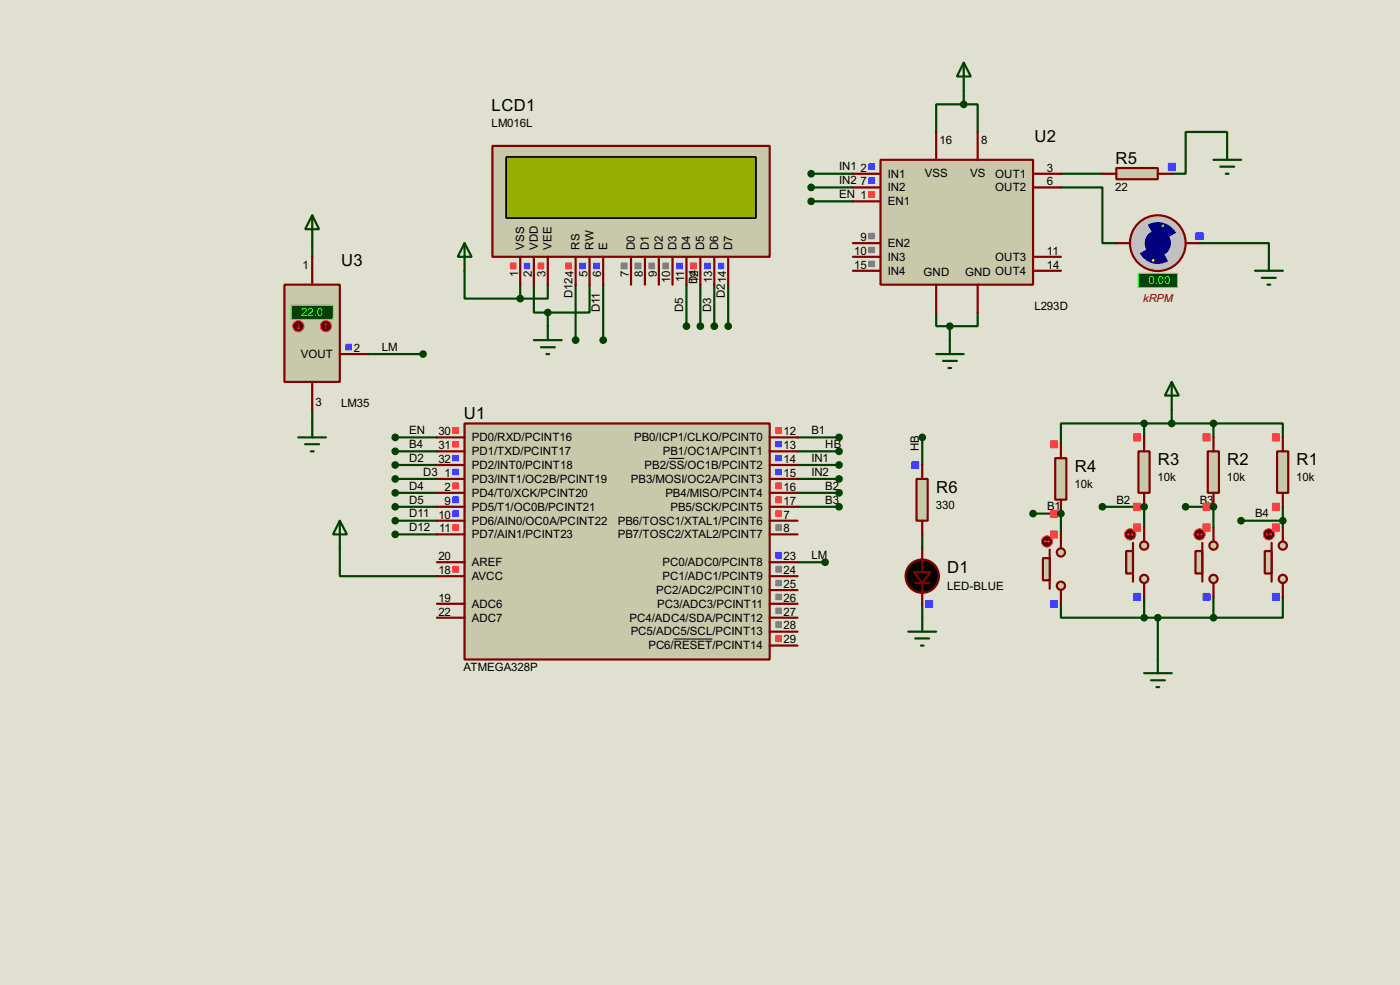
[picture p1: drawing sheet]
<svg xmlns="http://www.w3.org/2000/svg" width="256mm" height="180mm" viewBox="0 0 256 180" stroke-linecap="round" stroke-linejoin="round" font-family="sans-serif">
<path d="M0 0h256.5v180.3h-256.5z" fill="#e0e0d0"/>
<g fill="none" stroke="#004000" stroke-width=".4">
<path d="M176.6 19.1h-5.1v5.1M176.6 19.1h2.5v5.1M176.6 16.6v2.5M194.4 31.8h7.6M224.8 26.7v-2.5h-7.6v7.6h-2.5M85.1 49.6v5.1h10.2M95.3 52.1v2.6M97.8 52.1v5.1h2.6M100.4 52.1v2.6h-5.1M100.4 57.2v2.5M105.5 52.1v10.2M108 52.1v5.1h-7.6"/>
<path d="M110.5 52.1v10.2M125.8 52.1v7.6M128.3 52.1v7.6M130.9 52.1v7.6M133.4 52.1v7.6M171.5 57.2v2.5h2.5M174 59.7v2.6M179.1 57.2v2.5h-5.1M209.6 77.5h-15.2v3.8M209.6 77.5v2.6M209.6 77.5h12.7M214.7 75v2.5"/>
<path d="M222.3 77.5h12.7v2.6M222.3 77.5v2.6M72.4 85.1h7.7M72.4 87.7h7.7M72.4 90.2h7.7M72.4 92.8h7.7M72.4 95.3h7.7M72.4 97.8h7.7M146.1 80.1h7.6M194.4 94v3.8M62.3 100.4v5.1h17.8M194.4 110.5v2.6h15.2"/>
<path d="M209.6 109.3v3.8M209.6 113.1h12.7M212.1 113.1v7.6M222.3 109.3v3.8M235 109.3v3.8h-12.7"/>
</g>
<circle cx="194.4" cy="94" r=".2" fill="#004000"/>
<path d="M146.1 90.2h7.6M189.3 94h5.1" fill="none" stroke="#004000" stroke-width=".4"/>
<circle cx="209.6" cy="92.8" r=".2" fill="#004000"/>
<path d="M146.1 92.8h7.6M202 92.8h7.6v3.8" fill="none" stroke="#004000" stroke-width=".4"/>
<circle cx="222.3" cy="92.8" r=".2" fill="#004000"/>
<g fill="none" stroke="#004000" stroke-width=".4">
<path d="M148.6 31.8h7.7M148.6 34.3h7.7M148.6 36.9h7.7M194.4 34.3h7.6v10.2h2.5M57.2 44.5v2.5M219.8 44.5h12.7v2.5M57.2 75v2.5M67.4 64.8h10.1M72.4 82.6h7.7M72.4 80.1h7.7M146.1 82.6h7.6M146.1 85.1h7.6"/>
<path d="M146.1 87.7h7.6M169 80.1v5M169 97.8v2.6M217.2 92.8h5.1v3.8M227.4 95.3h7.6M235 92.8v3.8M146.1 102.9h5.1M169 110.5v2.6"/>
</g>
<path d="M85.1 77.5h55.9v43.2h-55.9z" fill="#c8c8aa" stroke="#800000" stroke-width=".4"/>
<g fill="none" stroke="#800000" stroke-width=".4">
<path d="M80.1 80.1h5M80.1 82.6h5M80.1 87.7h5M80.1 85.1h5M80.1 95.3h5M80.1 92.8h5M80.1 90.2h5M80.1 97.8h5M141 80.1h5.1M141 82.6h5.1M141 87.7h5.1M141 85.1h5.1"/>
<path d="M141 95.3h5.1M141 92.8h5.1M141 90.2h5.1M141 97.8h5.1M80.1 113.1h5M80.1 110.5h5M80.1 105.5h5M80.1 102.9h5M141 118.2h5.1M141 115.6h5.1M141 113.1h5.1M141 110.5h5.1"/>
<path d="M141 108h5.1M141 105.5h5.1M141 102.9h5.1"/>
</g>
<path d="M122.6 83.9h2.8M123.4 117h7.1" fill="none" stroke="#000" stroke-width=".18"/>
<g fill="none" stroke="#ff4040" stroke-width=".18">
<path d="M83 78.3h1M83 78.4h1M83 78.5h1M83 78.6h1M83 78.7h1M83 78.8h1M83 78.9h1M83 79h1M83 79.1h1M83 79.2h1M83 79.3h1M142.2 78.3h1"/>
<path d="M142.2 78.4h1M142.2 78.5h1M142.2 78.6h1M142.2 78.7h1M142.2 78.8h1M142.2 78.9h1M142.2 79h1M142.2 79.1h1M142.2 79.2h1M142.2 79.3h1M83 88.4h1M83 88.5h1"/>
<path d="M83 88.6h1M83 88.7h1M83 88.8h1M83 88.9h1M83 89h1M83 89.1h1M83 89.2h1M83 89.3h1M83 89.4h1M83 89.5h1M83 80.8h1M83 80.9h1"/>
<path d="M83 81h1M83 81.1h1M83 81.2h1M83 81.3h1M83 81.4h1M83 81.5h1M83 81.6h1M83 81.7h1M83 81.8h1M83 96.1h1M83 96.2h1M83 96.3h1"/>
<path d="M83 96.4h1M83 96.5h1M83 96.6h1M83 96.7h1M83 96.8h1M83 96.9h1M83 97h1M83 97.1h1M142.2 88.4h1M142.2 88.5h1M142.2 88.6h1M142.2 88.7h1"/>
<path d="M142.2 88.8h1M142.2 88.9h1M142.2 89h1M142.2 89.1h1M142.2 89.2h1M142.2 89.3h1M142.2 89.4h1M142.2 89.5h1M142.2 91h1M142.2 91.1h1M142.2 91.2h1M142.2 91.3h1"/>
<path d="M142.2 91.4h1M142.2 91.5h1M142.2 91.6h1M142.2 91.7h1M142.2 91.8h1M142.2 91.9h1M142.2 92h1M142.2 93.5h1M142.2 93.6h1M142.2 93.7h1M142.2 93.8h1M142.2 93.9h1"/>
<path d="M142.2 94h1M142.2 94.1h1M142.2 94.2h1M142.2 94.3h1M142.2 94.4h1M142.2 94.5h1M83 103.7h1M83 103.8h1M83 103.9h1M83 104h1M83 104.1h1M83 104.2h1"/>
<path d="M83 104.3h1M83 104.4h1M83 104.5h1M83 104.6h1M83 104.7h1M142.2 116.4h1M142.2 116.5h1M142.2 116.6h1M142.2 116.7h1M142.2 116.8h1M142.2 116.9h1M142.2 117h1"/>
<path d="M142.2 117.1h1M142.2 117.2h1M142.2 117.3h1M142.2 117.4h1"/>
</g>
<g fill="none" stroke="#4040ff" stroke-width=".18">
<path d="M83 85.9h1M83 86h1M83 86.1h1M83 86.2h1M83 86.3h1M83 86.4h1M83 86.5h1M83 86.6h1M83 86.7h1M83 86.8h1M83 86.9h1M83 83.4h1"/>
<path d="M83 83.5h1M83 83.6h1M83 83.7h1M83 83.8h1M83 83.9h1M83 84h1M83 84.1h1M83 84.2h1M83 84.3h1M83 84.4h1M83 93.5h1M83 93.6h1"/>
<path d="M83 93.7h1M83 93.8h1M83 93.9h1M83 94h1M83 94.1h1M83 94.2h1M83 94.3h1M83 94.4h1M83 94.5h1M83 91h1M83 91.1h1M83 91.2h1"/>
<path d="M83 91.3h1M83 91.4h1M83 91.5h1M83 91.6h1M83 91.7h1M83 91.8h1M83 91.9h1M83 92h1M142.2 80.8h1M142.2 80.9h1M142.2 81h1M142.2 81.1h1"/>
<path d="M142.2 81.2h1M142.2 81.3h1M142.2 81.4h1M142.2 81.5h1M142.2 81.6h1M142.2 81.7h1M142.2 81.8h1M142.2 85.9h1M142.2 86h1M142.2 86.1h1M142.2 86.2h1M142.2 86.3h1"/>
<path d="M142.2 86.4h1M142.2 86.5h1M142.2 86.6h1M142.2 86.7h1M142.2 86.8h1M142.2 86.9h1M142.2 83.4h1M142.2 83.5h1M142.2 83.6h1M142.2 83.7h1M142.2 83.8h1M142.2 83.9h1"/>
<path d="M142.2 84h1M142.2 84.1h1M142.2 84.2h1M142.2 84.3h1M142.2 84.4h1M142.2 101.1h1M142.2 101.2h1M142.2 101.3h1M142.2 101.4h1M142.2 101.5h1M142.2 101.6h1M142.2 101.7h1"/>
<path d="M142.2 101.8h1M142.2 101.9h1M142.2 102h1M142.2 102.1h1M142.2 102.2h1"/>
</g>
<g fill="none" stroke="#808080" stroke-width=".18">
<path d="M142.2 96.1h1M142.2 96.2h1M142.2 96.3h1M142.2 96.4h1M142.2 96.5h1M142.2 96.6h1M142.2 96.7h1M142.2 96.8h1M142.2 96.9h1M142.2 97h1M142.2 97.1h1M142.2 113.8h1"/>
<path d="M142.2 113.9h1M142.2 114h1M142.2 114.1h1M142.2 114.2h1M142.2 114.3h1M142.2 114.4h1M142.2 114.5h1M142.2 114.6h1M142.2 114.7h1M142.2 114.8h1M142.2 114.9h1M142.2 111.3h1"/>
<path d="M142.2 111.4h1M142.2 111.5h1M142.2 111.6h1M142.2 111.7h1M142.2 111.8h1M142.2 111.9h1M142.2 112h1M142.2 112.1h1M142.2 112.2h1M142.2 112.3h1M142.2 108.8h1M142.2 108.9h1"/>
<path d="M142.2 109h1M142.2 109.1h1M142.2 109.2h1M142.2 109.3h1M142.2 109.4h1M142.2 109.5h1M142.2 109.6h1M142.2 109.7h1M142.2 109.8h1M142.2 106.2h1M142.2 106.3h1M142.2 106.4h1"/>
<path d="M142.2 106.5h1M142.2 106.6h1M142.2 106.7h1M142.2 106.8h1M142.2 106.9h1M142.2 107h1M142.2 107.1h1M142.2 107.2h1M142.2 103.7h1M142.2 103.8h1M142.2 103.9h1M142.2 104h1"/>
<path d="M142.2 104.1h1M142.2 104.2h1M142.2 104.3h1M142.2 104.4h1M142.2 104.5h1M142.2 104.6h1M142.2 104.7h1"/>
</g>
<path d="M90.2 26.7h50.8v20.3h-50.8z" fill="#c8c8aa" stroke="#800000" stroke-width=".4"/>
<path d="M92.8 28.8h45.7v11.1h-45.7z" fill="#324600" stroke="#000" stroke-width=".25"/>
<path d="M92.8 28.8h45.7v11.1h-45.7z" fill="#96af00" stroke="#000" stroke-width=".25"/>
<g fill="none" stroke="#800000" stroke-width=".4">
<path d="M95.3 47v5.1M97.8 47v5.1M100.4 47v5.1M105.5 47v5.1M108 47v5.1M110.5 47v5.1M115.6 47v5.1M118.2 47v5.1M120.7 47v5.1M123.2 47v5.1M125.8 47v5.1M128.3 47v5.1"/>
<path d="M130.9 47v5.1M133.4 47v5.1"/>
</g>
<g fill="none" stroke="#4040ff" stroke-width=".18">
<path d="M96.1 48.2h1M96.1 48.3h1M96.1 48.4h1M96.1 48.5h1M96.1 48.6h1M96.1 48.7h1M96.1 48.8h1M96.1 48.9h1M96.1 49h1M96.1 49.1h1M96.1 49.2h1M106.2 48.2h1"/>
<path d="M106.2 48.3h1M106.2 48.4h1M106.2 48.5h1M106.2 48.6h1M106.2 48.7h1M106.2 48.8h1M106.2 48.9h1M106.2 49h1M106.2 49.1h1M106.2 49.2h1M108.8 48.2h1M108.8 48.3h1"/>
<path d="M108.8 48.4h1M108.8 48.5h1M108.8 48.6h1M108.8 48.7h1M108.8 48.8h1M108.8 48.9h1M108.8 49h1M108.8 49.1h1M108.8 49.2h1M124 48.2h1M124 48.3h1M124 48.4h1"/>
<path d="M124 48.5h1M124 48.6h1M124 48.7h1M124 48.8h1M124 48.9h1M124 49h1M124 49.1h1M124 49.2h1M129.1 48.2h1M129.1 48.3h1M129.1 48.4h1M129.1 48.5h1"/>
<path d="M129.1 48.6h1M129.1 48.7h1M129.1 48.8h1M129.1 48.9h1M129.1 49h1M129.1 49.1h1M129.1 49.2h1M131.6 48.2h1M131.6 48.3h1M131.6 48.4h1M131.6 48.5h1M131.6 48.6h1"/>
<path d="M131.6 48.7h1M131.6 48.8h1M131.6 48.9h1M131.6 49h1M131.6 49.1h1M131.6 49.2h1"/>
</g>
<g fill="none" stroke="#ff4040" stroke-width=".18">
<path d="M93.5 48.2h1M93.5 48.3h1M93.5 48.4h1M93.5 48.5h1M93.5 48.6h1M93.5 48.7h1M93.5 48.8h1M93.5 48.9h1M93.5 49h1M93.5 49.1h1M93.5 49.2h1M98.6 48.2h1"/>
<path d="M98.6 48.3h1M98.6 48.4h1M98.6 48.5h1M98.6 48.6h1M98.6 48.7h1M98.6 48.8h1M98.6 48.9h1M98.6 49h1M98.6 49.1h1M98.6 49.2h1M103.7 48.2h1M103.7 48.3h1"/>
<path d="M103.7 48.4h1M103.7 48.5h1M103.7 48.6h1M103.7 48.7h1M103.7 48.8h1M103.7 48.9h1M103.7 49h1M103.7 49.1h1M103.7 49.2h1M126.5 48.2h1.1M126.5 48.3h1.1M126.5 48.4h1.1"/>
<path d="M126.5 48.5h1.1M126.5 48.6h1.1M126.5 48.7h1.1M126.5 48.8h1.1M126.5 48.9h1.1M126.5 49h1.1M126.5 49.1h1.1M126.5 49.2h1.1"/>
</g>
<g fill="none" stroke="#808080" stroke-width=".18">
<path d="M113.8 48.2h1.1M113.8 48.3h1.1M113.8 48.4h1.1M113.8 48.5h1.1M113.8 48.6h1.1M113.8 48.7h1.1M113.8 48.8h1.1M113.8 48.9h1.1M113.8 49h1.1M113.8 49.1h1.1M113.8 49.2h1.1M116.4 48.2h1"/>
<path d="M116.4 48.3h1M116.4 48.4h1M116.4 48.5h1M116.4 48.6h1M116.4 48.7h1M116.4 48.8h1M116.4 48.9h1M116.4 49h1M116.4 49.1h1M116.4 49.2h1M118.9 48.2h1M118.9 48.3h1"/>
<path d="M118.9 48.4h1M118.9 48.5h1M118.9 48.6h1M118.9 48.7h1M118.9 48.8h1M118.9 48.9h1M118.9 49h1M118.9 49.1h1M118.9 49.2h1M121.5 48.2h1M121.5 48.3h1M121.5 48.4h1"/>
<path d="M121.5 48.5h1M121.5 48.6h1M121.5 48.7h1M121.5 48.8h1M121.5 48.9h1M121.5 49h1M121.5 49.1h1M121.5 49.2h1"/>
</g>
<path d="M161.3 29.3h28v22.8h-28z" fill="#c8c8aa" stroke="#800000" stroke-width=".4"/>
<g fill="none" stroke="#800000" stroke-width=".4">
<path d="M156.3 31.8h5M156.3 34.3h5M156.3 36.9h5M171.5 24.2v5.1M179.1 24.2v5.1M189.3 31.8h5.1M189.3 34.3h5.1M156.3 47h5M156.3 49.6h5M156.3 44.5h5M171.5 52.1v5.1M179.1 52.1v5.1"/>
<path d="M189.3 47h5.1M189.3 49.6h5.1"/>
</g>
<g fill="none" stroke="#4040ff" stroke-width=".18">
<path d="M159.2 30h1M159.2 30.1h1M159.2 30.2h1M159.2 30.3h1M159.2 30.4h1M159.2 30.5h1M159.2 30.6h1M159.2 30.7h1M159.2 30.8h1M159.2 30.9h1M159.2 31h1M159.2 32.6h1"/>
<path d="M159.2 32.7h1M159.2 32.8h1M159.2 32.9h1M159.2 33h1M159.2 33.1h1M159.2 33.2h1M159.2 33.3h1M159.2 33.4h1M159.2 33.5h1M159.2 33.6h1"/>
</g>
<g fill="none" stroke="#808080" stroke-width=".18">
<path d="M159.2 45.3h1M159.2 45.4h1M159.2 45.5h1M159.2 45.6h1M159.2 45.7h1M159.2 45.8h1M159.2 45.9h1M159.2 46h1M159.2 46.1h1M159.2 46.2h1M159.2 46.3h1M159.2 47.8h1"/>
<path d="M159.2 47.9h1M159.2 48h1M159.2 48.1h1M159.2 48.2h1M159.2 48.3h1M159.2 48.4h1M159.2 48.5h1M159.2 48.6h1M159.2 48.7h1M159.2 48.8h1M159.2 42.7h1M159.2 42.8h1"/>
<path d="M159.2 42.9h1M159.2 43h1M159.2 43.1h1M159.2 43.2h1M159.2 43.3h1M159.2 43.4h1M159.2 43.5h1M159.2 43.6h1M159.2 43.7h1"/>
</g>
<path d="M159.2 35.1h1M159.2 35.2h1M159.2 35.3h1M159.2 35.4h1M159.2 35.5h1M159.2 35.6h1M159.2 35.7h1M159.2 35.8h1M159.2 35.9h1M159.2 36h1M159.2 36.1h1" fill="none" stroke="#ff4040" stroke-width=".18"/>
<g fill="#c8c8aa" stroke="#800000" stroke-width=".4">
<circle cx="209.6" cy="99.9" r=".75"/>
<circle cx="209.6" cy="106" r=".75"/>
</g>
<path d="M207.6 99.4v7.1" fill="none" stroke="#800000" stroke-width=".4"/>
<path d="M206.3 100.9h1.3v4.1h-1.3z" fill="#c8c8aa" stroke="#800000" stroke-width=".4"/>
<path d="M209.6 96.6v2.5M209.6 106.7v2.6" fill="none" stroke="#800000" stroke-width=".4"/>
<circle cx="207" cy="97.8" r="1" fill="#400000" stroke="#f00" stroke-width=".2"/>
<path d="M206.6 97.8h1M206.6 97.8l.2 .3M206.8 97.6l-.2 .2M207.3 97.6l.3 .2M207.6 97.8l-.3 .3" fill="none" stroke="#f00" stroke-width=".2"/>
<g fill="none" stroke="#4040ff" stroke-width=".18">
<path d="M207.7 108.6h1.3M207.7 108.7h1.3M207.7 108.8h1.3M207.7 108.9h1.3M207.7 109h1.3M207.7 109.1h1.3M207.7 109.2h1.3M207.7 109.3h1.3M207.7 109.4h1.3M207.7 109.5h1.3M207.7 109.6h1.3M207.7 109.7h1.3"/>
<path d="M207.7 109.8h1.3M207.7 109.9h1.3"/>
</g>
<g fill="none" stroke="#ff4040" stroke-width=".18">
<path d="M207.7 95.9h1.3M207.7 96h1.3M207.7 96.1h1.3M207.7 96.2h1.3M207.7 96.3h1.3M207.7 96.4h1.3M207.7 96.5h1.3M207.7 96.6h1.3M207.7 96.7h1.3M207.7 96.8h1.3M207.7 96.9h1.3M207.7 97h1.3"/>
<path d="M207.7 97.1h1.3M207.7 97.2h1.3"/>
</g>
<g fill="#c8c8aa" stroke="#800000" stroke-width=".4">
<circle cx="194.3" cy="101.1" r=".75"/>
<circle cx="194.3" cy="107.2" r=".75"/>
</g>
<path d="M192.3 100.6v7.2" fill="none" stroke="#800000" stroke-width=".4"/>
<path d="M191.1 102.2h1.2v4h-1.2z" fill="#c8c8aa" stroke="#800000" stroke-width=".4"/>
<path d="M194.4 97.8v2.6M194.4 108v2.5" fill="none" stroke="#800000" stroke-width=".4"/>
<circle cx="191.8" cy="99.1" r="1" fill="#400000" stroke="#f00" stroke-width=".2"/>
<path d="M191.3 99.1h1M191.3 99.1l.3 .3M191.6 98.9l-.3 .2M192.1 98.9l.2 .2M192.3 99.1l-.2 .3" fill="none" stroke="#f00" stroke-width=".2"/>
<g fill="none" stroke="#4040ff" stroke-width=".18">
<path d="M192.5 109.9h1.2M192.5 110h1.2M192.5 110.1h1.2M192.5 110.2h1.2M192.5 110.3h1.2M192.5 110.4h1.2M192.5 110.5h1.2M192.5 110.6h1.2M192.5 110.7h1.2M192.5 110.8h1.2M192.5 110.9h1.2M192.5 111h1.2"/>
<path d="M192.5 111.1h1.2M192.5 111.2h1.2"/>
</g>
<g fill="none" stroke="#ff4040" stroke-width=".18">
<path d="M192.5 97.2h1.2M192.5 97.3h1.2M192.5 97.4h1.2M192.5 97.5h1.2M192.5 97.6h1.2M192.5 97.7h1.2M192.5 97.8h1.2M192.5 97.9h1.2M192.5 98h1.2M192.5 98.1h1.2M192.5 98.2h1.2M192.5 98.3h1.2"/>
<path d="M192.5 98.4h1.2M192.5 98.5h1.2"/>
</g>
<g fill="#c8c8aa" stroke="#800000" stroke-width=".4">
<circle cx="235" cy="99.9" r=".75"/>
<circle cx="235" cy="106" r=".75"/>
</g>
<path d="M233 99.4v7.1" fill="none" stroke="#800000" stroke-width=".4"/>
<path d="M231.7 100.9h1.3v4.1h-1.3z" fill="#c8c8aa" stroke="#800000" stroke-width=".4"/>
<path d="M235 96.6v2.5M235 106.7v2.6" fill="none" stroke="#800000" stroke-width=".4"/>
<circle cx="232.4" cy="97.8" r="1" fill="#400000" stroke="#f00" stroke-width=".2"/>
<path d="M232 97.8h1M232 97.8l.2 .3M232.2 97.6l-.2 .2M232.7 97.6l.3 .2M233 97.8l-.3 .3" fill="none" stroke="#f00" stroke-width=".2"/>
<g fill="none" stroke="#4040ff" stroke-width=".18">
<path d="M233.1 108.6h1.3M233.1 108.7h1.3M233.1 108.8h1.3M233.1 108.9h1.3M233.1 109h1.3M233.1 109.1h1.3M233.1 109.2h1.3M233.1 109.3h1.3M233.1 109.4h1.3M233.1 109.5h1.3M233.1 109.6h1.3M233.1 109.7h1.3"/>
<path d="M233.1 109.8h1.3M233.1 109.9h1.3"/>
</g>
<g fill="none" stroke="#ff4040" stroke-width=".18">
<path d="M233.1 95.9h1.3M233.1 96h1.3M233.1 96.1h1.3M233.1 96.2h1.3M233.1 96.3h1.3M233.1 96.4h1.3M233.1 96.5h1.3M233.1 96.6h1.3M233.1 96.7h1.3M233.1 96.8h1.3M233.1 96.9h1.3M233.1 97h1.3"/>
<path d="M233.1 97.1h1.3M233.1 97.2h1.3"/>
</g>
<g fill="#c8c8aa" stroke="#800000" stroke-width=".4">
<circle cx="222.3" cy="99.9" r=".75"/>
<circle cx="222.3" cy="106" r=".75"/>
</g>
<path d="M220.3 99.4v7.1" fill="none" stroke="#800000" stroke-width=".4"/>
<path d="M219 100.9h1.3v4.1h-1.3z" fill="#c8c8aa" stroke="#800000" stroke-width=".4"/>
<path d="M222.3 96.6v2.5M222.3 106.7v2.6" fill="none" stroke="#800000" stroke-width=".4"/>
<circle cx="219.7" cy="97.8" r="1" fill="#400000" stroke="#f00" stroke-width=".2"/>
<path d="M219.3 97.8h1M219.3 97.8l.2 .3M219.5 97.6l-.2 .2M220 97.6l.3 .2M220.3 97.8l-.3 .3" fill="none" stroke="#f00" stroke-width=".2"/>
<g fill="none" stroke="#4040ff" stroke-width=".18">
<path d="M220.4 108.6h1.3M220.4 108.7h1.3M220.4 108.8h1.3M220.4 108.9h1.3M220.4 109h1.3M220.4 109.1h1.3M220.4 109.2h1.3M220.4 109.3h1.3M220.4 109.4h1.3M220.4 109.5h1.3M220.4 109.6h1.3M220.4 109.7h1.3"/>
<path d="M220.4 109.8h1.3M220.4 109.9h1.3"/>
</g>
<g fill="none" stroke="#ff4040" stroke-width=".18">
<path d="M220.4 95.9h1.3M220.4 96h1.3M220.4 96.1h1.3M220.4 96.2h1.3M220.4 96.3h1.3M220.4 96.4h1.3M220.4 96.5h1.3M220.4 96.6h1.3M220.4 96.7h1.3M220.4 96.8h1.3M220.4 96.9h1.3M220.4 97h1.3"/>
<path d="M220.4 97.1h1.3M220.4 97.2h1.3"/>
</g>
<path d="M209.6 123.2h5.1M210.9 124.5h2.5M211.9 125.8h.5M212.1 120.7v2.5" fill="none" stroke="#004000" stroke-width=".4"/>
<g fill="#004000" stroke="#004000" stroke-width=".4">
<circle cx="209.6" cy="113.1" r=".5"/>
<circle cx="212.1" cy="113.1" r=".5"/>
<circle cx="222.3" cy="113.1" r=".5"/>
</g>
<path d="M234 82.6h2v7.6h-2z" fill="#c8c8aa" stroke="#800000" stroke-width=".4"/>
<path d="M235 80.1v2.5M235 90.2v2.6" fill="none" stroke="#800000" stroke-width=".4"/>
<g fill="none" stroke="#ff4040" stroke-width=".18">
<path d="M233.1 79.4h1.3M233.1 79.5h1.3M233.1 79.6h1.3M233.1 79.7h1.3M233.1 79.8h1.3M233.1 79.9h1.3M233.1 80h1.3M233.1 92.1h1.3M233.1 92.2h1.3M233.1 92.3h1.3M233.1 92.4h1.3M233.1 92.5h1.3"/>
<path d="M233.1 92.6h1.3M233.1 92.7h1.3M233.1 92.8h1.3M233.1 92.9h1.3M233.1 93h1.3M233.1 93.1h1.3M233.1 93.2h1.3M233.1 93.3h1.3M233.1 93.4h1.3M233.1 80.1h1.3M233.1 80.2h1.3M233.1 80.3h1.3"/>
<path d="M233.1 80.4h1.3M233.1 80.5h1.3M233.1 80.6h1.3M233.1 80.7h1.3"/>
</g>
<path d="M221.3 82.6h2v7.6h-2z" fill="#c8c8aa" stroke="#800000" stroke-width=".4"/>
<path d="M222.3 80.1v2.5M222.3 90.2v2.6" fill="none" stroke="#800000" stroke-width=".4"/>
<g fill="none" stroke="#ff4040" stroke-width=".18">
<path d="M220.4 79.4h1.3M220.4 79.5h1.3M220.4 79.6h1.3M220.4 79.7h1.3M220.4 79.8h1.3M220.4 79.9h1.3M220.4 80h1.3M220.4 92.1h1.3M220.4 92.2h1.3M220.4 92.3h1.3M220.4 92.4h1.3M220.4 92.5h1.3"/>
<path d="M220.4 92.6h1.3M220.4 92.7h1.3M220.4 92.8h1.3M220.4 92.9h1.3M220.4 93h1.3M220.4 93.1h1.3M220.4 93.2h1.3M220.4 93.3h1.3M220.4 93.4h1.3M220.4 80.1h1.3M220.4 80.2h1.3M220.4 80.3h1.3"/>
<path d="M220.4 80.4h1.3M220.4 80.5h1.3M220.4 80.6h1.3M220.4 80.7h1.3"/>
</g>
<path d="M208.6 82.6h2v7.6h-2z" fill="#c8c8aa" stroke="#800000" stroke-width=".4"/>
<path d="M209.6 80.1v2.5M209.6 90.2v2.6" fill="none" stroke="#800000" stroke-width=".4"/>
<g fill="none" stroke="#ff4040" stroke-width=".18">
<path d="M207.7 79.4h1.3M207.7 79.5h1.3M207.7 79.6h1.3M207.7 79.7h1.3M207.7 79.8h1.3M207.7 79.9h1.3M207.7 80h1.3M207.7 92.1h1.3M207.7 92.2h1.3M207.7 92.3h1.3M207.7 92.4h1.3M207.7 92.5h1.3"/>
<path d="M207.7 92.6h1.3M207.7 92.7h1.3M207.7 92.8h1.3M207.7 92.9h1.3M207.7 93h1.3M207.7 93.1h1.3M207.7 93.2h1.3M207.7 93.3h1.3M207.7 93.4h1.3M207.7 80.1h1.3M207.7 80.2h1.3M207.7 80.3h1.3"/>
<path d="M207.7 80.4h1.3M207.7 80.5h1.3M207.7 80.6h1.3M207.7 80.7h1.3"/>
</g>
<path d="M193.3 83.9h2.1v7.6h-2.1z" fill="#c8c8aa" stroke="#800000" stroke-width=".4"/>
<path d="M194.4 81.3v2.6M194.4 91.5v2.5" fill="none" stroke="#800000" stroke-width=".4"/>
<g fill="none" stroke="#ff4040" stroke-width=".18">
<path d="M192.5 93.4h1.2M192.5 93.5h1.2M192.5 93.6h1.2M192.5 93.7h1.2M192.5 93.8h1.2M192.5 93.9h1.2M192.5 94h1.2M192.5 94.1h1.2M192.5 94.2h1.2M192.5 94.3h1.2M192.5 94.4h1.2M192.5 94.5h1.2"/>
<path d="M192.5 94.6h1.2M192.5 94.7h1.2M192.5 80.7h1.2M192.5 80.8h1.2M192.5 80.9h1.2M192.5 81h1.2M192.5 81.1h1.2M192.5 81.2h1.2M192.5 81.3h1.2M192.5 81.4h1.2M192.5 81.5h1.2M192.5 81.6h1.2"/>
<path d="M192.5 81.7h1.2M192.5 81.8h1.2M192.5 81.9h1.2M192.5 82h1.2"/>
</g>
<g fill="none" stroke="#004000" stroke-width=".4">
<path d="M176.6 11.5l1.3 2.5h-2.6zM176.6 11.5v5.1M85.1 44.5l1.3 2.5h-2.5zM85.1 44.5v5.1M100.4 59.7v2.6M97.8 62.3h5.1M99.1 63.6h2.6M100.1 64.8h.5M171.5 64.8h5.1M172.8 66.1h2.5M173.8 67.4h.5M174 62.3v2.5"/>
<path d="M214.7 69.9l1.3 2.5h-2.6zM214.7 69.9v5.1M62.3 95.3l1.3 2.5h-2.6zM62.3 95.3v5.1"/>
</g>
<g fill="#004000" stroke="#004000" stroke-width=".4">
<circle cx="209.6" cy="77.5" r=".5"/>
<circle cx="214.6" cy="77.5" r=".5"/>
<circle cx="222.3" cy="77.5" r=".5"/>
<circle cx="133.4" cy="59.7" r=".5"/>
<circle cx="72.4" cy="85.1" r=".5"/>
<circle cx="72.4" cy="87.7" r=".5"/>
<circle cx="72.4" cy="90.2" r=".5"/>
<circle cx="72.4" cy="92.8" r=".5"/>
<circle cx="130.8" cy="59.7" r=".5"/>
<circle cx="128.3" cy="59.7" r=".5"/>
<circle cx="125.7" cy="59.7" r=".5"/>
<circle cx="95.3" cy="54.7" r=".5"/>
<circle cx="100.3" cy="57.2" r=".5"/>
<circle cx="105.4" cy="62.3" r=".5"/>
<circle cx="110.5" cy="62.3" r=".5"/>
<circle cx="72.4" cy="95.3" r=".5"/>
<circle cx="72.4" cy="97.8" r=".5"/>
<circle cx="176.5" cy="19.1" r=".5"/>
<circle cx="174" cy="59.7" r=".5"/>
</g>
<path d="M204.5 30.8h7.6v2h-7.6z" fill="#c8c8aa" stroke="#800000" stroke-width=".4"/>
<path d="M202 31.8h2.5M212.1 31.8h2.6" fill="none" stroke="#800000" stroke-width=".4"/>
<g fill="none" stroke="#4040ff" stroke-width=".18">
<path d="M214 29.9h1.3M214 30h1.3M214 30.1h1.3M214 30.2h1.3M214 30.3h1.3M214 30.4h1.3M214 30.5h1.3M214 30.6h1.3M214 30.7h1.3M214 30.8h1.3M214 30.9h1.3M214 31h1.3"/>
<path d="M214 31.1h1.3M214 31.2h1.3"/>
</g>
<path d="M222.3 29.3h5.1M223.6 30.5h2.5M224.6 31.8h.5M224.8 26.7v2.6M229.9 49.6h5.1M231.2 50.9h2.5M232.2 52.1h.5M232.5 47v2.6M166.4 115.6h5.1M167.7 116.9h2.5M168.7 118.2h.5M169 113.1v2.5" fill="none" stroke="#004000" stroke-width=".4"/>
<g fill="#004000" stroke="#004000" stroke-width=".4">
<circle cx="153.7" cy="80.1" r=".5"/>
<circle cx="194.3" cy="94" r=".5"/>
<circle cx="189.2" cy="94" r=".5"/>
<circle cx="153.7" cy="90.2" r=".5"/>
<circle cx="209.6" cy="92.8" r=".5"/>
<circle cx="201.9" cy="92.8" r=".5"/>
<circle cx="153.7" cy="92.8" r=".5"/>
<circle cx="222.3" cy="92.8" r=".5"/>
<circle cx="217.2" cy="92.8" r=".5"/>
<circle cx="72.4" cy="82.6" r=".5"/>
<circle cx="235" cy="95.3" r=".5"/>
<circle cx="227.3" cy="95.3" r=".5"/>
<circle cx="153.7" cy="85.1" r=".5"/>
<circle cx="153.7" cy="87.7" r=".5"/>
<circle cx="72.4" cy="80.1" r=".5"/>
<circle cx="148.6" cy="31.8" r=".5"/>
<circle cx="148.6" cy="34.3" r=".5"/>
<circle cx="148.6" cy="36.9" r=".5"/>
<circle cx="153.7" cy="82.6" r=".5"/>
</g>
<path d="M167.9 87.7h2.1v7.6h-2.1z" fill="#c8c8aa" stroke="#800000" stroke-width=".4"/>
<path d="M169 85.1v2.6M169 95.3v2.5M167.7 106.7h2.5M169 100.4v4.3M169 106.7v3.8" fill="none" stroke="#800000" stroke-width=".4"/>
<g fill="none" stroke="#4040ff" stroke-width=".18">
<path d="M167.1 84.5h1.2M167.1 84.6h1.2M167.1 84.7h1.2M167.1 84.8h1.2M167.1 84.9h1.2M167.1 85h1.2M167.1 85.1h1.2M167.1 85.2h1.2M167.1 85.3h1.2M167.1 85.4h1.2M167.1 85.5h1.2M167.1 85.6h1.2"/>
<path d="M167.1 85.7h1.2M167.1 85.8h1.2M169.6 109.9h1.3M169.6 110h1.3M169.6 110.1h1.3M169.6 110.2h1.3M169.6 110.3h1.3M169.6 110.4h1.3M169.6 110.5h1.3M169.6 110.6h1.3M169.6 110.7h1.3M169.6 110.8h1.3"/>
<path d="M169.6 110.9h1.3M169.6 111h1.3M169.6 111.1h1.3M169.6 111.2h1.3"/>
</g>
<g fill="#000" stroke="#800000" stroke-width=".4">
<path d="M167.4 104.7h3.1l-1.5 2z"/>
<circle cx="168.9" cy="105.5" r="3.1"/>
</g>
<circle cx="168.9" cy="80.1" r=".5" fill="#004000" stroke="#004000" stroke-width=".4"/>
<circle cx="212.1" cy="44.5" r="5.1" fill="#c0c0c0" stroke="#800000" stroke-width=".4"/>
<circle cx="212.1" cy="44.5" r="1.25" fill="#feffff" stroke="#800000" stroke-width=".4"/>
<g fill="#c0c0c0" stroke="#c0c0c0" stroke-width=".4">
<path d="M214.3 43.2l1.2-.6a3.8 3.8 0 0 1-1.5 5.2l-.6-1.1a2.55 2.55 0 0 0 .9-3.5z" fill-rule="evenodd"/>
<path d="M209.6 41.6l.7-.4 .6 1.1a2.48 2.48 0 0 0-1 3.5l-1.1 .6a3.7 3.7 0 0 1 .8-4.8z" fill-rule="evenodd"/>
</g>
<g fill="#000080">
<path d="M210.3 41.2a3.8 3.8 0 0 1 5.2 1.4l-3.4 1.9a2.67 2.67 0 0 0 .6-2h-.1a2.66 2.66 0 0 0-.5 2z" fill-rule="evenodd"/>
<path d="M208.8 46.4l3.3-1.9 1.9 3.3a3.8 3.8 0 0 1-5.2-1.4z" fill-rule="evenodd"/>
</g>
<circle cx="211.3" cy="47.7" r=".25" fill="#ff0"/>
<circle cx="213" cy="41.3" r=".25" fill="#0f0"/>
<circle cx="212.1" cy="44.5" r="2.05" fill="#000080" stroke="#000080" stroke-width=".7"/>
<path d="M208.6 50.1h7.1v2.5h-7.1z" fill="#004000" stroke="#0f0" stroke-width=".2"/>
<path d="M204.5 44.5h2.6M217.2 44.5h2.6" fill="none" stroke="#800000" stroke-width=".4"/>
<g fill="none" stroke="#4040ff" stroke-width=".18">
<path d="M219.1 42.6h1.3M219.1 42.7h1.3M219.1 42.8h1.3M219.1 42.9h1.3M219.1 43h1.3M219.1 43.1h1.3M219.1 43.2h1.3M219.1 43.3h1.3M219.1 43.4h1.3M219.1 43.5h1.3M219.1 43.6h1.3M219.1 43.7h1.3"/>
<path d="M219.1 43.8h1.3M219.1 43.9h1.3"/>
</g>
<path d="M52.1 52.1h10.2v17.8h-10.2z" fill="#c8c8aa" stroke="#800000" stroke-width=".4"/>
<path d="M53.4 55.9h7.6v2.6h-7.6z" fill="#004000" stroke="#0f0" stroke-width=".2"/>
<path d="M57.2 47v5.1M57.2 69.9v5.1M62.3 64.8h5.1" fill="none" stroke="#800000" stroke-width=".4"/>
<circle cx="59.7" cy="59.7" r="1" fill="#400000" stroke="#f00" stroke-width=".2"/>
<path d="M59.7 59.2l-.2 .3M59.7 59.2l.3 .3M59.7 59.2v1.1" fill="none" stroke="#f00" stroke-width=".2"/>
<circle cx="54.6" cy="59.7" r="1" fill="#400000" stroke="#f00" stroke-width=".2"/>
<path d="M54.4 60l.3 .3M54.7 59.2v1.1M54.9 60l-.2 .3" fill="none" stroke="#f00" stroke-width=".2"/>
<path d="M63.4 63h1M63.4 63.1h1M63.4 63.2h1M63.4 63.3h1M63.4 63.4h1M63.4 63.5h1M63.4 63.6h1M63.4 63.7h1M63.4 63.8h1M63.4 63.9h1M63.4 64h1M63.4 64.1h1" fill="none" stroke="#4040ff" stroke-width=".18"/>
<path d="M57.2 39.4l1.3 2.6h-2.6zM57.2 39.4v5.1M57.2 77.5v2.6M54.7 80.1h5M55.9 81.3h2.6M57 82.6h.5" fill="none" stroke="#004000" stroke-width=".4"/>
<g fill="#004000" stroke="#004000" stroke-width=".4">
<circle cx="151.1" cy="102.9" r=".5"/>
<circle cx="77.5" cy="64.8" r=".5"/>
</g>
<g font-size="3.4">
<text x="90.1" y="20.4">LCD1</text>
<text x="189.5" y="25.9">U2</text>
<text x="204.4" y="30">R5</text>
<text x="62.5" y="48.7">U3</text>
<text x="85" y="76.7">U1</text>
<text x="196.9" y="86.4">R4</text>
<text x="212.1" y="85.2">R3</text>
<text x="224.8" y="85.2">R2</text>
<text x="237.5" y="85.2">R1</text>
<text x="171.5" y="90.2">R6</text>
<text x="173.5" y="105">D1</text>
</g>
<g font-size="2.4">
<text x="90" y="23.3">LM016L</text>
<text x="172.1" y="26.3">16</text>
<text x="179.8" y="26.3">8</text>
<text x="153.7" y="31.2">IN1</text>
<text x="153.7" y="33.7">IN2</text>
<text x="157.7" y="31.4">2</text>
<text x="157.7" y="33.9">7</text>
<text x="162.6" y="32.5">IN1</text>
<text x="162.6" y="35">IN2</text>
<text x="169.4" y="32.4">VSS</text>
<text x="177.7" y="32.4">VS</text>
<text x="182.3" y="32.5">OUT1</text>
<text x="182.3" y="35">OUT2</text>
<text x="191.8" y="31.4">3</text>
<text x="191.8" y="33.9">6</text>
<text x="204.3" y="34.9">22</text>
<text x="153.7" y="36.3">EN 1</text>
<text x="162.6" y="37.6">EN1</text>
<text x="96" y="45.7" transform="rotate(-90 96 45.7)">VSS</text>
<text x="98.5" y="45.7" transform="rotate(-90 98.5 45.7)">VDD</text>
<text x="101.1" y="45.7" transform="rotate(-90 101.1 45.7)">VEE</text>
<text x="106.2" y="45.7" transform="rotate(-90 106.2 45.7)">RS</text>
<text x="108.7" y="45.7" transform="rotate(-90 108.7 45.7)">RW</text>
<text x="111.2" y="45.7" transform="rotate(-90 111.2 45.7)">E</text>
<text x="116.3" y="45.7" transform="rotate(-90 116.3 45.7)">D0</text>
<text x="118.9" y="45.7" transform="rotate(-90 118.9 45.7)">D1</text>
<text x="121.4" y="45.7" transform="rotate(-90 121.4 45.7)">D2</text>
<text x="123.9" y="45.7" transform="rotate(-90 123.9 45.7)">D3</text>
<text x="126.5" y="45.7" transform="rotate(-90 126.5 45.7)">D4</text>
<text x="129" y="45.7" transform="rotate(-90 129 45.7)">D5</text>
<text x="131.6" y="45.7" transform="rotate(-90 131.6 45.7)">D6</text>
<text x="134.1" y="45.7" transform="rotate(-90 134.1 45.7)">D7</text>
<text x="156.5" y="46.6">10</text>
<text x="157.7" y="44.1">9</text>
<text x="162.6" y="47.7">IN3</text>
<text x="162.6" y="45.2">EN2</text>
<text x="182.3" y="47.7">OUT3</text>
<text x="191.8" y="46.6">11</text>
<text x="55.4" y="49.2">1</text>
<text x="94.9" y="50.7" transform="rotate(-90 94.9 50.7)">1</text>
<text x="97.4" y="50.7" transform="rotate(-90 97.4 50.7)">2</text>
<text x="100" y="50.7" transform="rotate(-90 100 50.7)">3</text>
<text x="107.6" y="50.7" transform="rotate(-90 107.6 50.7)">5</text>
<text x="110.1" y="50.7" transform="rotate(-90 110.1 50.7)">6</text>
<text x="115.2" y="50.7" transform="rotate(-90 115.2 50.7)">7</text>
<text x="117.8" y="50.7" transform="rotate(-90 117.8 50.7)">8</text>
<text x="120.3" y="50.7" transform="rotate(-90 120.3 50.7)">9</text>
<text x="122.8" y="51.9" transform="rotate(-90 122.8 51.9)">10</text>
<text x="125.4" y="51.7" transform="rotate(-90 125.4 51.7)">11</text>
<text x="127.7" y="52.1" transform="rotate(-90 127.7 52.1)">D4</text>
<text x="127.9" y="51.9" transform="rotate(-90 127.9 51.9)">12</text>
<text x="130.5" y="51.9" transform="rotate(-90 130.5 51.9)">13</text>
<text x="156.5" y="49.2">15</text>
<text x="162.6" y="50.3">IN4</text>
<text x="169.2" y="50.4">GND</text>
<text x="176.8" y="50.4">GND OUT4</text>
<text x="191.8" y="49.2">14</text>
<text x="104.9" y="54.6" transform="rotate(-90 104.9 54.6)">D124</text>
<text x="109.9" y="57.2" transform="rotate(-90 109.9 57.2)">D11</text>
<text x="125.2" y="57.2" transform="rotate(-90 125.2 57.2)">D5</text>
<text x="130.3" y="57.2" transform="rotate(-90 130.3 57.2)">D3</text>
<text x="132.8" y="54.6" transform="rotate(-90 132.8 54.6)">D214</text>
<text x="189.5" y="56.8">L293D</text>
<text x="55.1" y="65.5">VOUT</text>
<text x="64.8" y="64.4">2</text>
<text x="69.9" y="64.2">LM</text>
<text x="57.8" y="74.3">3</text>
<text x="62.5" y="74.5">LM35</text>
<text x="75" y="82">B4</text>
<text x="75" y="79.5">EN</text>
<text x="80.3" y="82.2">31</text>
<text x="80.3" y="79.7">30</text>
<text x="86.4" y="83.3">PD1/TXD/PCINT17</text>
<text x="86.4" y="80.8">PD0/RXD/PCINT16</text>
<text x="116.2" y="80.8">PB0/ICP1/CLKO/PCINT0</text>
<text x="121.4" y="83.3">PB1/OC1A/PCINT1</text>
<text x="143.6" y="79.7">12</text>
<text x="143.6" y="82.2">13</text>
<text x="148.6" y="79.5">B1</text>
<text x="151.2" y="82">HB</text>
<text x="168.4" y="82.6" transform="rotate(-90 168.4 82.6)">HB</text>
<text x="75" y="84.5">D2</text>
<text x="75" y="89.6">D4</text>
<text x="77.5" y="87.1">D3</text>
<text x="80.3" y="84.7">32</text>
<text x="81.5" y="89.8">2</text>
<text x="81.5" y="87.3">1</text>
<text x="86.4" y="88.4">PD3/INT1/OC2B/PCINT19</text>
<text x="86.4" y="85.8">PD2/INT0/PCINT18</text>
<text x="115.6" y="88.4">PB3/MOSI/OC2A/PCINT3</text>
<text x="118.1" y="85.8">PB2/SS/OC1B/PCINT2</text>
<text x="143.6" y="87.3">15</text>
<text x="143.6" y="84.7">14</text>
<text x="143.6" y="89.8">16</text>
<text x="148.6" y="84.5">IN1</text>
<text x="148.6" y="87.1">IN2</text>
<text x="151.2" y="89.6">B2</text>
<text x="196.8" y="89.4">10k</text>
<text x="212.1" y="88.1">10k</text>
<text x="224.8" y="88.1">10k</text>
<text x="237.5" y="88.1">10k</text>
<text x="75" y="92.2">D5</text>
<text x="75" y="94.7">D11</text>
<text x="80.3" y="94.9">10</text>
<text x="81.5" y="92.4">9</text>
<text x="86.4" y="93.5">PD5/T1/OC0B/PCINT21</text>
<text x="86.4" y="90.9">PD4/T0/XCK/PCINT20</text>
<text x="121.9" y="90.9">PB4/MISO/PCINT4</text>
<text x="122.8" y="93.5">PB5/SCK/PCINT5</text>
<text x="143.6" y="92.4">17</text>
<text x="143.6" y="94.9">7</text>
<text x="151.2" y="92.2">B3</text>
<text x="171.5" y="93.2">330</text>
<text x="191.8" y="93.4">B1</text>
<text x="204.5" y="92.2">B2</text>
<text x="219.8" y="92.2">B3</text>
<text x="229.9" y="94.7">B4</text>
<text x="75" y="97.2">D12</text>
<text x="80.5" y="97.4">11</text>
<text x="86.4" y="96">PD6/AIN0/OC0A/PCINT22</text>
<text x="86.4" y="98.5">PD7/AIN1/PCINT23</text>
<text x="113.2" y="98.5">PB7/TOSC2/XTAL2/PCINT7</text>
<text x="113.2" y="96">PB6/TOSC1/XTAL1/PCINT6</text>
<text x="143.6" y="97.4">8</text>
<text x="80.3" y="105.1">18</text>
<text x="80.3" y="102.5">20</text>
<text x="86.4" y="106.2">AVCC</text>
<text x="86.4" y="103.6">AREF</text>
<text x="121.4" y="106.2">PC1/ADC1/PCINT9</text>
<text x="121.4" y="103.6">PC0/ADC0/PCINT8</text>
<text x="143.6" y="107.6">25</text>
<text x="143.6" y="105.1">24</text>
<text x="143.6" y="102.5">23</text>
<text x="148.6" y="102.3">LM</text>
<text x="173.5" y="107.9">LED-BLUE</text>
<text x="80.3" y="110.1">19</text>
<text x="80.3" y="112.7">22</text>
<text x="86.4" y="111.2">ADC6</text>
<text x="86.4" y="113.8">ADC7</text>
<text x="115.3" y="113.8">PC4/ADC4/SDA/PCINT12</text>
<text x="120.2" y="108.7">PC2/ADC2/PCINT10</text>
<text x="120.4" y="111.2">PC3/ADC3/PCINT11</text>
<text x="143.6" y="112.7">27</text>
<text x="143.6" y="110.1">26</text>
<text x="115.5" y="116.3">PC5/ADC5/SCL/PCINT13</text>
<text x="118.8" y="118.9">PC6/RESET/PCINT14</text>
<text x="143.6" y="117.8">29</text>
<text x="143.6" y="115.2">28</text>
<text x="84.9" y="122.8">ATMEGA328P</text>
</g>
<g font-size="2.4" fill="#0f0">
<text x="210.4" y="52.1">0.00</text>
<text x="55.2" y="57.9">22.0</text>
</g>
<text font-size="2.3" fill="#800000" x="209.4" y="55.3">kRPM</text>
</svg>
